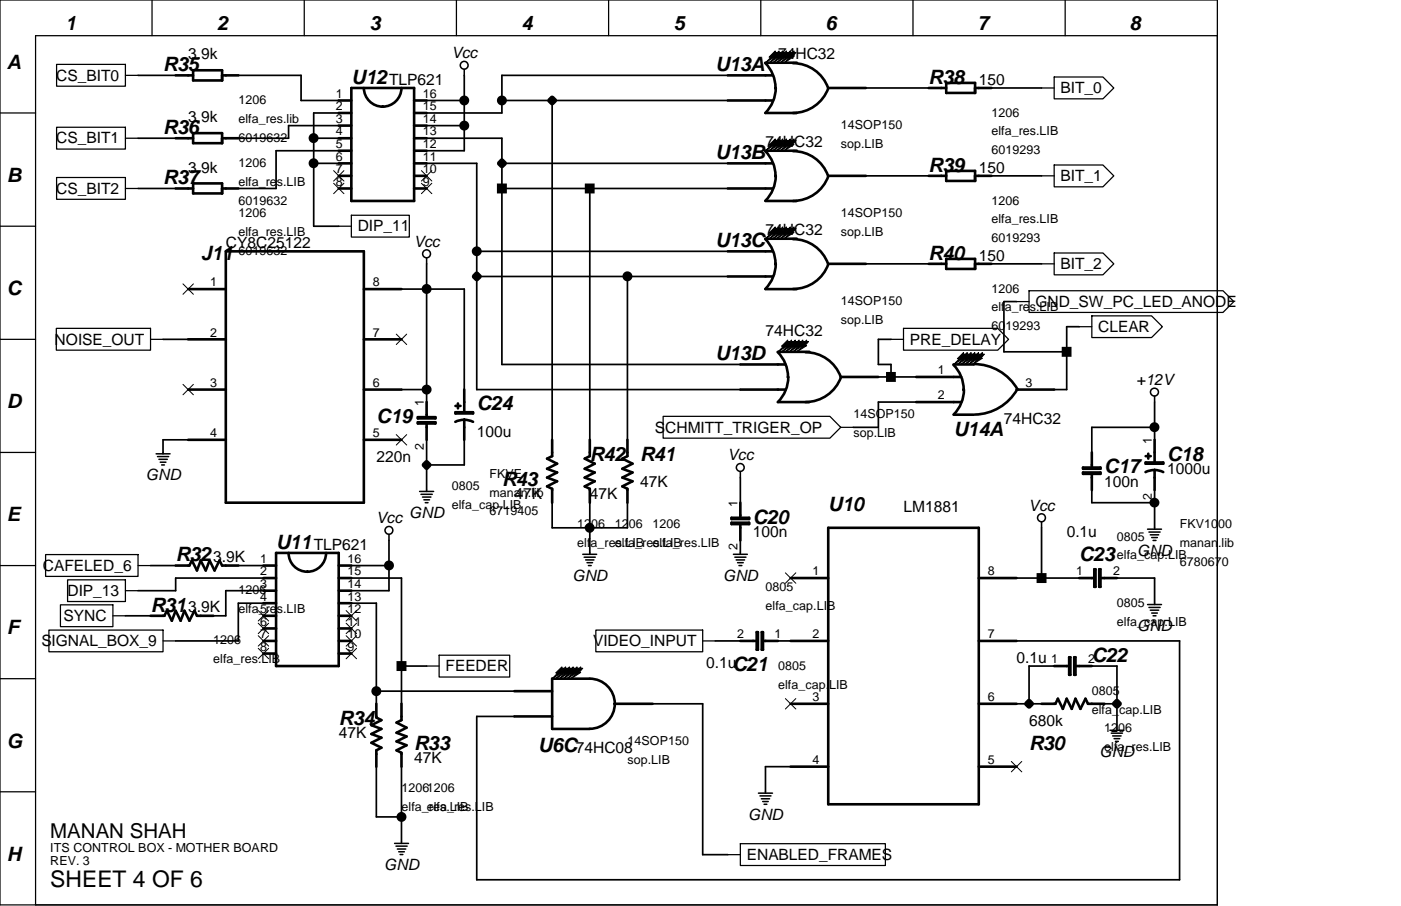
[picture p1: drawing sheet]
<svg xmlns="http://www.w3.org/2000/svg" width="432mm" height="279mm" viewBox="0 0 432 279" stroke-linecap="round" stroke-linejoin="round" font-family="sans-serif">
<g fill="none" stroke="#000" stroke-width=".39">
<path d="M0 0h375.2v279.1h-375.2zM17.4 19.9h21.3v6.7h-21.3zM46.9 0v11M93.8 0v11M140.7 0v11M187.6 0v11M234.5 0v11M281.4 0v11M328.3 0v11M375.2 11h-364.2v268.1M0 34.8h11M17.4 39.2h21.3v6.8h-21.3z"/>
<path d="M38.7 23.2h3.8M321 27.1h3.9M324.9 23.7h15l3.4 3.4-3.4 3.4h-15zM17.4 54.7h21.3v6.8h-21.3zM38.7 42.6h3.8M38.7 58.1h3.8M321 54.2h3.9M324.9 50.9h15l3.4 3.3-3.4 3.4h-15zM0 69.8h11M104.4 69.8h3.9M108.3 66.4h17.9v6.7h-17.9zM324.9 78h15l3.4 3.4-3.4 3.4h-15z"/>
<path d="M313.3 93h3.9M317.2 89.7h59.7l3.4 3.3-3.4 3.4h-59.7zM321 81.4h3.9M336.5 97.4h18.4l3.4 3.4-3.4 3.3h-18.4zM0 104.6h11M17.4 101.3h29v6.7h-29zM46.4 104.6h3.8M274.6 104.6h3.9M278.5 101.3h29l3.4 3.3-3.4 3.4h-29zM332.6 100.8h3.9M0 139.5h11M204.4 128.4h51.4l3.3 3.4-3.3 3.3h-51.4z"/>
<path d="M259.1 131.8h3.9M0 174.4h11M14.1 171h28.4v6.8h-28.4zM20.8 178.8h17.9v6.7h-17.9zM42.5 174.4h3.9M15.1 194.3h35.1v6.7h-35.1zM18.6 186.5h16.2v6.8h-16.2zM34.8 189.9h3.9M38.7 182.2h3.8M50.2 197.7h3.9M183.6 194.3h33v6.7h-33zM216.6 197.7h3.9"/>
<path d="M0 209.3h11M131.5 205.4h3.8M135.3 202.1h21.8v6.7h-21.8zM0 244.2h11M224.3 263.6h3.9M228.2 260.2h44.7v6.7h-44.7z"/>
</g>
<g fill="none" stroke="#000" stroke-width=".81">
<path d="M235.8 19.4a10.8 10.8 0 0 1 3.2 7.8v-.1M235.9 19.3h9.7M244.4 19.5a11.5 11.5 0 0 1 10.8 7.6M54.1 23.2h5.4M59.5 21.7h9v3.1h-9zM68.5 23.2h4.9M104.4 31h3.9M104.4 34.8h3.9M104.4 38.7h3.9M108.3 27.1h19.3v34.9h-19.3zM112.1 27.1a5.8 5.8 0 0 0 5.9 5.8h-.1a5.8 5.8 0 0 0 5.8-5.8M127.6 31h3.9"/>
<path d="M127.6 34.8h3.9M127.6 38.7h3.9M224.3 31h14M224.3 23.2h14M235.9 34.8h9.7M239.1 27.1a11.2 11.2 0 0 1-3.2 7.7M255.3 27.1h11.6M255.3 27.1a11.6 11.6 0 0 1-10.9 7.7M286.2 27.1h5.4M291.6 25.6h8.9v3.1h-8.9zM300.5 27.1h5.1M54.1 42.6h5.4"/>
<path d="M54.1 58.1h5.4M59.5 41.1h9v3.1h-9zM59.5 56.6h9v3h-9zM68.5 42.6h4.9M68.5 58.1h4.9M104.4 42.6h3.9M104.4 46.5h3.9M104.4 50.4h3.9M104.4 54.2h3.9M104.4 58.1h3.9M127.6 42.6h3.9M127.6 46.5h3.9"/>
<path d="M127.6 50.4h3.9M127.6 54.2h3.9M127.6 58.1h3.9M224.3 50.4h14M224.3 58.1h14M235.8 46.6a10.8 10.8 0 0 1 3.2 7.8v-.2M235.9 46.5h9.7M239.1 54.2a11.1 11.1 0 0 1-3.2 7.7M244.4 46.6a11.4 11.4 0 0 1 10.8 7.7M255.3 54.2h11.6M255.3 54.3a11.6 11.6 0 0 1-10.9 7.7M286.2 54.2h5.4"/>
<path d="M291.6 52.7h8.9v3.1h-8.9zM300.5 54.2h5.1M69.6 77.5h42.5v77.5h-42.5zM224.3 77.5h14M235.8 73.7a10.8 10.8 0 0 1 3.2 7.8v-.1M235.9 62h9.7M235.9 73.6h9.7M244.4 73.7a11.5 11.5 0 0 1 10.8 7.7M291.6 79.8h8.9v3.1h-8.9zM58 89.2h11.6M112.1 89.2h11.6M224.3 85.3h14"/>
<path d="M235.9 89.2h9.7M239.1 81.4a11.3 11.3 0 0 1-3.2 7.7M255.3 81.4h11.6M255.3 81.4a11.5 11.5 0 0 1-10.9 7.7M286.2 81.4h5.4M300.5 81.4h5.1M58 104.6h11.6M112.1 104.6h11.6M228.2 112.4h13.9M239.7 108.6a10.8 10.8 0 0 1 3.2 7.8v-.2M239.8 108.5h9.7M243 116.2a10.9 10.9 0 0 1-3.3 7.8"/>
<path d="M248.3 108.6a11.5 11.5 0 0 1 10.8 7.6h11.6M259.2 116.3a11.7 11.7 0 0 1-10.9 7.7M282.4 116.2h13.8M293.8 112.5a10.8 10.8 0 0 1 3.2 7.8v-.2M294 112.4h6.1M300.1 112.3a15.5 15.5 0 0 1 13.5 7.8M58 120.1h11.6M58 135.6h11.6M112.1 120.1h11.6M112.1 135.6h11.6M128.8 128.7h5.4v.3h-5.4zM128.8 130.2h5.4v.4h-5.4z"/>
<path d="M131.5 124v4.7M131.5 130.6v5M140.4 127.1h5.4v.4h-5.4zM140.4 125.2h1.5M141.1 124.4v1.5M143.1 129.5l-1.4 .1-1.4 .5M143.1 129.5l1.4 .1 1.3 .5M143.1 120.1v7M143.1 129.5v6.1M170.2 135.6v5.1l-1.6 .7 3.1 1.6-3.1 1.6 3.1 1.1-3.1 1.6 3.1 1.1-3.1 1.6 1.6 .7v4.3M181.8 135.6v5.1l-1.6 .7 3.1 1.6-3.1 1.6 3.1 1.1-3.1 1.6 3.1 1.1-3.1 1.6 1.6 .7v4.3M193.4 135.6v5.1l-1.6 .7 3.1 1.6-3.1 1.6 3.1 1.1-3.1 1.6 3.1 1.1-3.1 1.6 1.6 .7v4.3"/>
<path d="M228.2 120.1h13.9M239.8 124h9.7M282.4 124h13.8M294 127.9h6.1M297.1 120.1a10.9 10.9 0 0 1-3.2 7.7M313.3 120.1h11.6M313.5 120.1a15.4 15.4 0 0 1-13 7.7M336.5 139.5v4.7M353.9 139.9v1.5M355.9 135.6v7M225.5 159.7h5.4v.4h-5.4zM228.2 155v4.7"/>
<path d="M333.8 144.2h5.4v.4h-5.4zM333.8 145.7h5.4v.4h-5.4zM336.5 146.1v5M353.1 142.6h5.4v.4h-5.4zM353.1 140.7h1.6M355.9 144.9l-1.5 .2-1.3 .5M355.9 144.9l1.3 .2 1.3 .5M355.9 144.9v6.2M54.1 174.4h4.3l.7-1.6 1.6 3.1 1.1-3.1 1.6 3.1 1.2-3.1 1.5 3.1 1.5-3.1 .9 1.6h4.9M81.2 178.3h3.9M81.2 174.4h3.9M85.1 170.5h19.3v34.9h-19.3z"/>
<path d="M88.9 170.5a5.8 5.8 0 0 0 5.9 5.8h-.1a5.8 5.8 0 0 0 5.8-5.8M104.4 178.3h3.9M104.4 174.4h3.9M225.5 161.2h5.4v.4h-5.4zM228.2 161.6v5.1M243.7 178.3h11.6M255.3 162.8h46.4v85.2h-46.4zM301.7 178.3h11.6M332.6 178.3h4.7M337.3 175.6h.4v5.4h-.4zM338.8 175.6h.4v5.4h-.4zM339.2 178.3h5.1"/>
<path d="M46.4 189.9h4.3l.7-1.6 1.6 3.1 1.1-3.1 1.6 3.1 1.2-3.1 1.5 3.1 1.5-3.1 .8 1.6h5M81.2 197.7h3.9M81.2 189.9h3.9M81.2 182.2h3.9M81.2 186h3.9M81.2 193.8h3.9M104.4 197.7h3.9M104.4 189.9h3.9M104.4 182.2h3.9M104.4 186h3.9M104.4 193.8h3.9M228.2 197.7h5"/>
<path d="M233.2 194.9h.4v5.5h-.4zM234.8 194.9h.4v5.5h-.4zM235.2 197.7h4.6M243.7 197.7h11.6M301.7 197.7h11.6M81.2 201.5h3.9M104.4 201.5h3.9M116 217v4.3l1.6 .8-3.1 1.5 3.1 1.2-3.1 1.6 3.1 1.1-3.1 1.6 3.1 1.5-1.6 .8v5M123.7 217v5.1l-1.5 .7 3.1 1.6-3.1 1.6 3.1 1.1-3.1 1.5 3.1 1.2-3.1 1.6 1.5 .8v4.2M158.5 213.1h11.7M170.2 209.3h11.6a7.7 7.7 0 0 1 7.7 7.8v-.1a7.8 7.8 0 0 1-7.7 7.8h-11.6zM189.5 217h11.6"/>
<path d="M243.7 217h11.6M301.7 217h11.6M321 217h4.3l.8-1.5 1.5 3.1 1.2-3.1 1.5 3.1 1.2-3.1 1.5 3.1 1.6-3.1 .7 1.5h5.1M324.9 205.4h4.6M329.5 202.7h.4v5.4h-.4zM331.1 202.7h.4v5.4h-.4zM331.5 205.4h5M158.5 220.9h11.7M243.7 236.4h11.6M301.7 236.4h11.6"/>
</g>
<g fill="none" stroke="#000" stroke-width=".47">
<path d="M143.1 21.4v1.8M131.5 79.5v1.9M48.1 140h4.3M50.2 139.5v.5M355.9 122.2v1.8M48.6 140.8h3.4M49 141.6h2.6M49.4 142.5h1.7M49.8 143.4h.9M129.3 151.6h4.3M129.8 152.4h3.4M130.2 153.3h2.6"/>
<path d="M130.6 154.1h1.8M131.1 155h.8M131.5 151.1v.5M228.2 145.4v1.9M119.9 164.8v1.9M179.6 170.9h4.3M180 171.8h3.5M180.5 172.7h2.5M180.9 173.5h1.7M181.4 174.4h.8M181.8 170.5v.4M226.1 170.9h4.2"/>
<path d="M226.5 171.8h3.4M226.9 172.7h2.6M227.3 173.5h1.8M227.8 174.4h.8M228.2 170.5v.4M321 160.9v1.9M353.7 163.2h4.3M354.1 164.1h3.4M354.5 164.9h2.6M355 165.8h1.7M355.4 166.7h.9M355.9 162.8v.4"/>
<path d="M353.7 186.4h4.3M354.1 187.3h3.4M354.5 188.2h2.6M355 189.1h1.7M355.4 189.9h.9M355.9 186v.4M342.1 225.2h4.3M342.5 226.1h3.4M342.9 226.9h2.6M343.4 227.8h1.7M343.8 228.6h.9M344.3 224.8v.4"/>
<path d="M123.7 259.7v.4M233.8 244.6h4.3M234.2 245.4h3.4M234.7 246.3h2.5M235.1 247.2h1.7M235.5 248h.8M235.9 244.2v.4M121.6 260.1h4.3M122 260.9h3.5M122.5 261.8h2.6M122.9 262.7h1.7M123.3 263.5h.9"/>
<circle cx="143.1" cy="20.1" r="1.2"/>
<circle cx="131.5" cy="78.3" r="1.21"/>
<circle cx="355.8" cy="120.9" r="1.22"/>
<circle cx="228.2" cy="144.2" r="1.2"/>
<circle cx="321" cy="159.7" r="1.21"/>
<circle cx="119.9" cy="163.6" r="1.2"/>
</g>
<g fill="none" stroke="#000" stroke-width=".53">
<path d="M42.5 23.2h11.6M73.4 23.2h19.4v7.8h11.6M104.4 38.7h-15.5v3.9h-15.5M104.4 34.8h-7.7v35h7.7M131.5 31h11.6M131.5 38.7h11.6M143.1 23.2v23.3h-11.6M154.7 31h69.6M170.2 31v104.6M224.3 23.2h-69.6v11.6h-23.2M266.9 27.1h19.3M305.6 27.1h15.4"/>
<path d="M42.5 42.6h11.6M42.5 58.1h11.6M96.7 42.6h7.7M96.7 50.4h7.7M104.4 46.5h-19.3v11.6h-11.7M131.5 50.4h15.4v69.7h81.3M131.5 42.6h23.2v69.8h73.5M154.7 58.1h69.6M154.7 50.4h69.6M181.8 58.1v77.5M266.9 54.2h19.3M305.6 54.2h15.4"/>
<path d="M146.9 77.5h77.4M123.7 89.2h19.4v30.9M131.5 81.4v42.6M146.9 85.3h77.4M193.4 85.3v50.3M266.9 81.4h19.3M305.6 81.4h15.4M313.3 93h-3.9v15.5h19.4M50.2 104.6h7.8M270.7 116.2h11.7M274.6 104.6h-3.9v7.8h3.9v3.8M332.6 100.8h-3.8v19.3h-3.9"/>
<path d="M58 135.6h-7.8v3.9M123.7 120.1h7.8M131.5 135.6v15.5M143.1 135.6v7.8h-11.6M282.4 124h-11.7v7.8h-7.7M355.9 131.8h-19.4v7.7M355.9 124v11.6M170.2 155v7.8h23.2v-7.8M181.8 155v15.5M228.2 147.3v7.7M336.5 151.1v3.9h19.4M355.9 151.1v11.7"/>
<path d="M46.4 174.4h7.7M73.4 174.4h7.8M81.2 178.3h-27.1v3.9h-11.6M108.3 174.4h11.6M108.3 178.3h15.4v38.7M119.9 166.7v15.5h-11.6M228.2 166.7v3.8M313.3 178.3h19.3M321 162.8v15.5M344.3 178.3h11.6v7.7M38.7 189.9h7.7M81.2 182.2h-11.6v7.7h-3.9"/>
<path d="M81.2 186h-7.8v11.7h-19.3M108.3 186h7.7v31M220.5 197.7h7.7M239.8 197.7h3.9M313.3 197.7h50.3v73.6h-216.7v-50.4h11.6M116 213.1h42.5M123.7 205.4h7.8M201.1 217h15.5v46.6h7.7M313.3 217h7.7M324.9 205.4h-7.7v11.6M336.5 205.4h7.8v19.4M340.4 217h3.9"/>
<path d="M116 236.4v15.5h7.7M123.7 236.4v23.3M243.7 236.4h-7.8v7.8"/>
</g>
<g fill="#000">
<path d="M170.2 30.2l.7 .8-.7 .7-.8-.7zM154.7 49.6l.8 .8-.8 .7-.8-.7zM146.9 84.5l.8 .8-.8 .7-.7-.7zM131.5 142.6l.7 .8-.7 .8-.8-.8zM317.2 216.2l.7 .8-.7 .8-.8-.8zM344.3 216.2l.7 .8-.7 .8-.8-.8z"/>
<path d="M237 17.6l1.9-1.9v.5h.7l-1.1 1.2h.4l-3 1.9 1.8-1.7z" fill-rule="evenodd"/>
<path d="M238.2 17.6l1.9-1.9v.5h.6l-1.1 1.2h.5l-3 1.9 1.7-1.7z" fill-rule="evenodd"/>
<path d="M239.4 17.6l1.9-1.9v.5h.6l-1.1 1.2h.5l-3 1.9 1.7-1.7z" fill-rule="evenodd"/>
<path d="M240.5 17.6l1.9-1.9v.5h.6l-1.1 1.2h.5l-3 1.9 1.7-1.7z" fill-rule="evenodd"/>
<path d="M241.7 17.6l1.9-1.9v.5h.6l-1.1 1.2h.5l-3 1.9 1.7-1.7z" fill-rule="evenodd"/>
<path d="M242.8 17.6l1.9-1.9v.5h.7l-1.1 1.2h.4l-3 1.9 1.8-1.7z" fill-rule="evenodd"/>
<path d="M153.9 57.4h1.5v1.5h-1.5z" fill-rule="evenodd"/>
<path d="M181 57.4h1.5v1.5h-1.5z" fill-rule="evenodd"/>
<path d="M237 44.7l1.9-1.9v.5h.7l-1.1 1.3h.4l-3 1.9 1.8-1.8z" fill-rule="evenodd"/>
<path d="M238.2 44.7l1.9-1.9v.5h.6l-1.1 1.3h.5l-3 1.9 1.7-1.8z" fill-rule="evenodd"/>
<path d="M239.4 44.7l1.9-1.9v.5h.6l-1.1 1.3h.5l-3 1.9 1.7-1.8z" fill-rule="evenodd"/>
<path d="M240.5 44.7l1.9-1.9v.5h.6l-1.1 1.3h.5l-3 1.9 1.7-1.8z" fill-rule="evenodd"/>
<path d="M241.7 44.7l1.9-1.9v.5h.6l-1.1 1.3h.5l-3 1.9 1.7-1.8z" fill-rule="evenodd"/>
<path d="M242.8 44.7l1.9-1.9v.5h.7l-1.1 1.3h.4l-3 1.9 1.8-1.8z" fill-rule="evenodd"/>
<path d="M237 71.9l1.9-1.9v.4h.7l-1.1 1.3h.4l-3 1.9 1.8-1.7z" fill-rule="evenodd"/>
<path d="M238.2 71.9l1.9-1.9v.4h.6l-1.1 1.3h.5l-3 1.9 1.7-1.7z" fill-rule="evenodd"/>
<path d="M239.4 71.9l1.9-1.9v.4h.6l-1.1 1.3h.5l-3 1.9 1.7-1.7z" fill-rule="evenodd"/>
<path d="M240.5 71.9l1.9-1.9v.4h.6l-1.1 1.3h.5l-3 1.9 1.7-1.7z" fill-rule="evenodd"/>
<path d="M241.7 71.9l1.9-1.9v.4h.6l-1.1 1.3h.5l-3 1.9 1.7-1.7z" fill-rule="evenodd"/>
<path d="M242.8 71.9l1.9-1.9v.4h.7l-1.1 1.3h.4l-3 1.9 1.8-1.7z" fill-rule="evenodd"/>
<path d="M240.9 106.8l1.9-1.9v.4h.6l-1.1 1.3h.5l-3 1.9 1.7-1.7z" fill-rule="evenodd"/>
<path d="M242.1 106.8l1.9-1.9v.4h.6l-1.1 1.3h.5l-3 1.9 1.7-1.7z" fill-rule="evenodd"/>
<path d="M243.2 106.8l1.9-1.9v.4h.6l-1.1 1.3h.5l-3 1.9 1.7-1.7z" fill-rule="evenodd"/>
<path d="M244.4 106.8l1.9-1.9v.4h.6l-1.1 1.3h.5l-3 1.9 1.7-1.7z" fill-rule="evenodd"/>
<path d="M245.5 106.8l1.9-1.9v.4h.7l-1.1 1.3h.4l-3 1.9 1.8-1.7z" fill-rule="evenodd"/>
<path d="M246.7 106.8l1.9-1.9v.4h.6l-1.1 1.3h.5l-3 1.9 1.8-1.7z" fill-rule="evenodd"/>
<path d="M273.9 115.5h1.4v1.5h-1.4z" fill-rule="evenodd"/>
<path d="M295.1 110.6l1.9-1.9v.5h.6l-1.1 1.3h.5l-3 1.9 1.7-1.8z" fill-rule="evenodd"/>
<path d="M296.2 110.6l1.9-1.9v.5h.6l-1.1 1.3h.5l-3 1.9 1.7-1.8z" fill-rule="evenodd"/>
<path d="M297.4 110.6l1.9-1.9v.5h.6l-1.1 1.3h.5l-3.1 1.9 1.8-1.8z" fill-rule="evenodd"/>
<path d="M298.5 110.6l1.9-1.9v.5h.7l-1.1 1.3h.4l-3 1.9 1.8-1.8z" fill-rule="evenodd"/>
<path d="M299.7 110.6l1.9-1.9v.5h.6l-1.1 1.3h.5l-3 1.9 1.7-1.8z" fill-rule="evenodd"/>
<path d="M300.9 110.6l1.9-1.9v.5h.6l-1.1 1.3h.5l-3 1.9 1.7-1.8z" fill-rule="evenodd"/>
<path d="M328 107.7h1.5v1.6h-1.5z" fill-rule="evenodd"/>
<path d="M320.3 177.5h1.5v1.5h-1.5z" fill-rule="evenodd"/>
<path d="M123 204.6h1.5v1.6h-1.5z" fill-rule="evenodd"/>
<path d="M171.3 207.5l1.9-1.8v.4h.6l-1.1 1.3h.5l-3 1.9 1.7-1.8z" fill-rule="evenodd"/>
<path d="M172.4 207.5l1.9-1.8v.4h.7l-1.1 1.3h.4l-3 1.9 1.8-1.8z" fill-rule="evenodd"/>
<path d="M173.6 207.5l1.9-1.8v.4h.6l-1.1 1.3h.5l-3 1.9 1.7-1.8z" fill-rule="evenodd"/>
<path d="M174.8 207.5l1.9-1.8v.4h.6l-1.1 1.3h.5l-3 1.9 1.7-1.8z" fill-rule="evenodd"/>
<path d="M175.9 207.5l1.9-1.8v.4h.7l-1.2 1.3h.5l-3 1.9 1.8-1.8z" fill-rule="evenodd"/>
<path d="M177.1 207.5l1.9-1.8v.4h.6l-1.1 1.3h.5l-3 1.9 1.7-1.8z" fill-rule="evenodd"/>
<circle cx="143.1" cy="38.7" r=".76"/>
<circle cx="143.1" cy="31" r=".76"/>
<circle cx="154.7" cy="31" r=".76"/>
<circle cx="96.6" cy="42.6" r=".76"/>
<circle cx="96.6" cy="50.3" r=".76"/>
<circle cx="146.9" cy="77.5" r=".75"/>
<circle cx="131.5" cy="89.1" r=".76"/>
<circle cx="193.4" cy="85.2" r=".76"/>
<circle cx="131.5" cy="120.1" r=".76"/>
<circle cx="355.8" cy="131.7" r=".76"/>
<circle cx="355.8" cy="155" r=".75"/>
<circle cx="119.9" cy="174.4" r=".76"/>
<circle cx="181.8" cy="162.8" r=".75"/>
<circle cx="116" cy="213.1" r=".76"/>
<circle cx="123.7" cy="251.9" r=".76"/>
</g>
<g fill="none" stroke="#000" stroke-width="1.5">
<path d="M170.2 30.2l.7 .8-.7 .7-.8-.7zM153.9 57.4h1.5v1.5h-1.5zM154.7 49.6l.8 .8-.8 .7-.8-.7zM181 57.4h1.5v1.5h-1.5zM146.9 84.5l.8 .8-.8 .7-.7-.7zM273.9 115.5h1.4v1.5h-1.4zM328 107.7h1.5v1.6h-1.5zM131.5 142.6l.7 .8-.7 .8-.8-.8zM320.3 177.5h1.5v1.5h-1.5zM123 204.6h1.5v1.6h-1.5zM317.2 216.2l.7 .8-.7 .8-.8-.8zM344.3 216.2l.7 .8-.7 .8-.8-.8z"/>
<circle cx="143.1" cy="38.7" r=".76"/>
<circle cx="143.1" cy="31" r=".76"/>
<circle cx="154.7" cy="31" r=".76"/>
<circle cx="96.6" cy="42.6" r=".76"/>
<circle cx="96.6" cy="50.3" r=".76"/>
<circle cx="146.9" cy="77.5" r=".75"/>
<circle cx="131.5" cy="89.1" r=".76"/>
<circle cx="193.4" cy="85.2" r=".76"/>
<circle cx="131.5" cy="120.1" r=".76"/>
<circle cx="355.8" cy="131.7" r=".76"/>
<circle cx="355.8" cy="155" r=".75"/>
<circle cx="119.9" cy="174.4" r=".76"/>
<circle cx="181.8" cy="162.8" r=".75"/>
<circle cx="116" cy="213.1" r=".76"/>
<circle cx="123.7" cy="251.9" r=".76"/>
</g>
<g fill="none" stroke="#000" stroke-width=".31">
<path d="M237 17.6l1.9-1.9v.5h.7l-1.1 1.2h.4l-3 1.9 1.8-1.7zM238.2 17.6l1.9-1.9v.5h.6l-1.1 1.2h.5l-3 1.9 1.7-1.7zM239.4 17.6l1.9-1.9v.5h.6l-1.1 1.2h.5l-3 1.9 1.7-1.7zM240.5 17.6l1.9-1.9v.5h.6l-1.1 1.2h.5l-3 1.9 1.7-1.7zM241.7 17.6l1.9-1.9v.5h.6l-1.1 1.2h.5l-3 1.9 1.7-1.7zM242.8 17.6l1.9-1.9v.5h.7l-1.1 1.2h.4l-3 1.9 1.8-1.7zM102.8 52.6l3.2 3.2M102.8 56.5l3.2 3.2M106 52.6l-3.2 3.2M106 56.5l-3.2 3.2M129.9 56.5l3.2 3.2M129.9 52.6l3.2 3.2"/>
<path d="M133.1 56.5l-3.2 3.2M133.1 52.6l-3.2 3.2M237 44.7l1.9-1.9v.5h.7l-1.1 1.3h.4l-3 1.9 1.8-1.8zM238.2 44.7l1.9-1.9v.5h.6l-1.1 1.3h.5l-3 1.9 1.7-1.8zM239.4 44.7l1.9-1.9v.5h.6l-1.1 1.3h.5l-3 1.9 1.7-1.8zM240.5 44.7l1.9-1.9v.5h.6l-1.1 1.3h.5l-3 1.9 1.7-1.8zM241.7 44.7l1.9-1.9v.5h.6l-1.1 1.3h.5l-3 1.9 1.7-1.8zM242.8 44.7l1.9-1.9v.5h.7l-1.1 1.3h.4l-3 1.9 1.8-1.8zM237 71.9l1.9-1.9v.4h.7l-1.1 1.3h.4l-3 1.9 1.8-1.7zM238.2 71.9l1.9-1.9v.4h.6l-1.1 1.3h.5l-3 1.9 1.7-1.7zM239.4 71.9l1.9-1.9v.4h.6l-1.1 1.3h.5l-3 1.9 1.7-1.7zM240.5 71.9l1.9-1.9v.4h.6l-1.1 1.3h.5l-3 1.9 1.7-1.7z"/>
<path d="M241.7 71.9l1.9-1.9v.4h.6l-1.1 1.3h.5l-3 1.9 1.7-1.7zM242.8 71.9l1.9-1.9v.4h.7l-1.1 1.3h.4l-3 1.9 1.8-1.7zM56.4 87.5l3.2 3.3M59.6 87.5l-3.2 3.3M56.4 118.5l3.2 3.3M59.6 118.5l-3.2 3.3M122.1 103l3.2 3.3M125.3 103l-3.2 3.3M240.9 106.8l1.9-1.9v.4h.6l-1.1 1.3h.5l-3 1.9 1.7-1.7zM242.1 106.8l1.9-1.9v.4h.6l-1.1 1.3h.5l-3 1.9 1.7-1.7zM243.2 106.8l1.9-1.9v.4h.6l-1.1 1.3h.5l-3 1.9 1.7-1.7zM244.4 106.8l1.9-1.9v.4h.6l-1.1 1.3h.5l-3 1.9 1.7-1.7z"/>
<path d="M245.5 106.8l1.9-1.9v.4h.7l-1.1 1.3h.4l-3 1.9 1.8-1.7zM246.7 106.8l1.9-1.9v.4h.6l-1.1 1.3h.5l-3 1.9 1.8-1.7zM295.1 110.6l1.9-1.9v.5h.6l-1.1 1.3h.5l-3 1.9 1.7-1.8zM296.2 110.6l1.9-1.9v.5h.6l-1.1 1.3h.5l-3 1.9 1.7-1.8zM297.4 110.6l1.9-1.9v.5h.6l-1.1 1.3h.5l-3.1 1.9 1.8-1.8zM298.5 110.6l1.9-1.9v.5h.7l-1.1 1.3h.4l-3 1.9 1.8-1.8zM299.7 110.6l1.9-1.9v.5h.6l-1.1 1.3h.5l-3 1.9 1.7-1.8zM300.9 110.6l1.9-1.9v.5h.6l-1.1 1.3h.5l-3 1.9 1.7-1.8zM122.1 134l3.2 3.2M125.3 134l-3.2 3.2M242.1 176.7l3.2 3.2M245.3 176.7l-3.2 3.2"/>
<path d="M79.6 188.3l3.2 3.2M79.6 192.2l3.2 3.2M79.6 196l3.2 3.3M79.6 199.9l3.2 3.3M82.8 188.3l-3.2 3.2M82.8 192.2l-3.2 3.2M82.8 196l-3.2 3.3M82.8 199.9l-3.2 3.3M106.7 199.9l3.2 3.3M106.7 196l3.2 3.3M106.7 192.2l3.2 3.2M106.7 188.3l3.2 3.2"/>
<path d="M109.9 199.9l-3.2 3.3M109.9 196l-3.2 3.3M109.9 192.2l-3.2 3.2M109.9 188.3l-3.2 3.2M171.3 207.5l1.9-1.8v.4h.6l-1.1 1.3h.5l-3 1.9 1.7-1.8zM172.4 207.5l1.9-1.8v.4h.7l-1.1 1.3h.4l-3 1.9 1.8-1.8zM173.6 207.5l1.9-1.8v.4h.6l-1.1 1.3h.5l-3 1.9 1.7-1.8zM174.8 207.5l1.9-1.8v.4h.6l-1.1 1.3h.5l-3 1.9 1.7-1.8zM175.9 207.5l1.9-1.8v.4h.7l-1.2 1.3h.5l-3 1.9 1.8-1.8zM177.1 207.5l1.9-1.8v.4h.6l-1.1 1.3h.5l-3 1.9 1.7-1.8zM242.1 215.4l3.2 3.3M245.3 215.4l-3.2 3.3"/>
<path d="M311.7 234.8l3.2 3.2M314.9 234.8l-3.2 3.2"/>
</g>
<text font-size="7.1" x="15.5" y="273.6">SHEET 4 OF 6</text>
<text font-size="6.3" x="15.5" y="258.3">MANAN SHAH</text>
<g font-size="6.1">
<text x="20.1" y="9.3">1</text>
<text x="66.9" y="9.3">2</text>
<text x="113.8" y="9.3">3</text>
<text x="160.7" y="9.3">4</text>
<text x="207.6" y="9.3">5</text>
<text x="254.4" y="9.3">6</text>
<text x="301.2" y="9.3">7</text>
<text x="348.1" y="9.3">8</text>
<text x="2.1" y="21.3">A</text>
<text x="50.3" y="21.9">R35</text>
<text x="220.5" y="21.9">U13A</text>
<text x="108.3" y="25.8">U12</text>
<text x="286.2" y="25.8">R38</text>
<text x="50.3" y="41.3">R36</text>
<text x="220.5" y="49.1">U13B</text>
<text x="286.2" y="53">R39</text>
<text x="2.1" y="56.1">B</text>
<text x="50.3" y="56.9">R37</text>
<text x="220.5" y="76.2">U13C</text>
<text x="61.9" y="80.1">J11</text>
<text x="286.2" y="80.1">R40</text>
<text x="2.1" y="91">C</text>
<text x="220.5" y="111.1">U13D</text>
<text x="2.1" y="125.9">D</text>
<text x="116" y="130.5">C19</text>
<text x="147" y="126.6">C24</text>
<text x="294" y="134.4">U14A</text>
<text x="181.8" y="142.1">R42</text>
<text x="197.3" y="142.1">R41</text>
<text x="359.7" y="142.1">C18</text>
<text x="154.7" y="149.9">R43</text>
<text x="340.4" y="146">C17</text>
<text x="2.1" y="160.8">E</text>
<text x="232.1" y="161.5">C20</text>
<text x="255.3" y="157.6">U10</text>
<text x="54.1" y="173.1">R32</text>
<text x="85.1" y="169.2">U11</text>
<text x="332.7" y="173.1">C23</text>
<text x="46.4" y="188.6">R31</text>
<text x="2.1" y="195.7">F</text>
<text x="225.7" y="207.1">C21</text>
<text x="336.5" y="204.1">C22</text>
<text x="104.4" y="223.5">R34</text>
<text x="2.1" y="230.5">G</text>
<text x="127.6" y="231.3">R33</text>
<text x="165.9" y="231.9">U6C</text>
<text x="317.2" y="231.3">R30</text>
<text x="2.1" y="265.4">H</text>
</g>
<g font-size="4.8">
<text x="139.1" y="17.9">Vcc</text>
<text x="58" y="18.3">3.9k</text>
<text x="239.8" y="18.3">74HC32</text>
<text x="17.4" y="24.8">CS_BIT0</text>
<text x="119.9" y="26.1">TLP621</text>
<text x="301.7" y="26.1">150</text>
<text x="326.9" y="28.7">BIT_0</text>
<text x="58" y="37.7">3.9k</text>
<text x="17.4" y="44.2">CS_BIT1</text>
<text x="236" y="45.5">74HC32</text>
<text x="58" y="53.2">3.9k</text>
<text x="301.7" y="53.2">150</text>
<text x="17.4" y="59.8">CS_BIT2</text>
<text x="326.9" y="55.9">BIT_1</text>
<text x="110.2" y="71.4">DIP_11</text>
<text x="69.6" y="76.5">CY8C25122</text>
<text x="127.5" y="76">Vcc</text>
<text x="236" y="72.6">74HC32</text>
<text x="301.7" y="80.3">150</text>
<text x="326.9" y="83">BIT_2</text>
<text x="319.1" y="94.6">GND_SW_PC_LED_ANODE</text>
<text x="16.8" y="106.3">NOISE_OUT</text>
<text x="236" y="103.6">74HC32</text>
<text x="280.4" y="106.3">PRE_DELAY</text>
<text x="338.5" y="102.4">CLEAR</text>
<text x="350.2" y="118.7">+12V</text>
<text x="309.4" y="130.7">74HC32</text>
<text x="147" y="134.6">100u</text>
<text x="201.8" y="133.4">SCHMITT_TRIGER_OP</text>
<text x="116" y="142.4">220n</text>
<text x="224.2" y="141.9">Vcc</text>
<text x="45" y="148.2">GND</text>
<text x="359.7" y="146.2">1000u</text>
<text x="158.6" y="154">47K</text>
<text x="181.8" y="154">47K</text>
<text x="197.3" y="150.1">47K</text>
<text x="340.4" y="150.1">100n</text>
<text x="115.9" y="161.3">Vcc</text>
<text x="126.2" y="159.8">GND</text>
<text x="278.5" y="157.9">LM1881</text>
<text x="317" y="157.4">Vcc</text>
<text x="232.1" y="165.6">100n</text>
<text x="328.8" y="165.6">0.1u</text>
<text x="65.7" y="173.4">3.9K</text>
<text x="96.7" y="169.5">TLP621</text>
<text x="350.5" y="171.4">GND</text>
<text x="13.2" y="176">CAFELED_6</text>
<text x="176.4" y="179.2">GND</text>
<text x="222.9" y="179.2">GND</text>
<text x="20.8" y="183.8">DIP_13</text>
<text x="19.6" y="191.5">SYNC</text>
<text x="58" y="188.8">3.9K</text>
<text x="350.5" y="194.7">GND</text>
<text x="12.7" y="199.3">SIGNAL_BOX_9</text>
<text x="182.8" y="199.3">VIDEO_INPUT</text>
<text x="137.3" y="207.1">FEEDER</text>
<text x="217.7" y="205.9">0.1u</text>
<text x="313.3" y="204.4">0.1u</text>
<text x="104.4" y="227.6">47K</text>
<text x="317.2" y="223.8">680k</text>
<text x="177.5" y="232.2">74HC08</text>
<text x="338.9" y="233.4">GND</text>
<text x="127.6" y="235.4">47K</text>
<text x="230.6" y="252.8">GND</text>
<text x="118.4" y="268.3">GND</text>
<text x="230.2" y="265.2">ENABLED_FRAMES</text>
</g>
<g font-size="3.8">
<text x="73.5" y="32.1">1206</text>
<text x="103.5" y="30.2">1</text>
<text x="103.5" y="34">2</text>
<text x="130.3" y="34">15</text>
<text x="130.3" y="30.2">16</text>
<text x="305.6" y="36">1206</text>
<text x="73.5" y="37.9">elfa_res.lib</text>
<text x="103.5" y="37.9">3</text>
<text x="103.5" y="41.8">4</text>
<text x="130.3" y="41.8">13</text>
<text x="130.3" y="37.9">14</text>
<text x="259.2" y="39.8">14SOP150</text>
<text x="305.6" y="41.8">elfa_res.LIB</text>
<text x="73.5" y="43.7">6019632</text>
<text x="103.5" y="45.7">5</text>
<text x="130.3" y="45.7">12</text>
<text x="259.2" y="45.7">sop.LIB</text>
<text x="305.6" y="47.6">6019293</text>
<text x="73.5" y="51.5">1206</text>
<text x="103.5" y="49.5">6</text>
<text x="103.5" y="53.4">7</text>
<text x="130.3" y="53.4">10</text>
<text x="130.3" y="49.5">11</text>
<text x="73.5" y="57.3">elfa_res.LIB</text>
<text x="103.5" y="57.3">8</text>
<text x="130.3" y="57.3">9</text>
<text x="73.5" y="63.1">6019632</text>
<text x="305.6" y="63.1">1206</text>
<text x="73.5" y="67">1206</text>
<text x="259.2" y="67">14SOP150</text>
<text x="305.6" y="68.9">elfa_res.LIB</text>
<text x="73.5" y="72.8">elfa_res.LIB</text>
<text x="259.2" y="72.8">sop.LIB</text>
<text x="305.6" y="74.8">6019293</text>
<text x="73.5" y="78.6">6019632</text>
<text x="64.8" y="88.3">1</text>
<text x="114.9" y="88.3">8</text>
<text x="259.2" y="94.1">14SOP150</text>
<text x="305.6" y="90.3">1206</text>
<text x="259.2" y="99.9">sop.LIB</text>
<text x="305.6" y="96.1">elfa_res.LIB</text>
<text x="305.6" y="101.9">6019293</text>
<text x="64.8" y="103.8">2</text>
<text x="114.9" y="103.8">7</text>
<text x="64.8" y="119.3">3</text>
<text x="114.9" y="119.3">6</text>
<text x="289.1" y="115.4">1</text>
<text x="316" y="119.3">3</text>
<text x="130.6" y="125.2" transform="rotate(-90 130.6 125.2)">1</text>
<text x="289.1" y="123.2">2</text>
<text x="263" y="129">14SOP150</text>
<text x="64.8" y="134.8">4</text>
<text x="114.9" y="134.8">5</text>
<text x="263" y="134.8">sop.LIB</text>
<text x="355" y="136.8" transform="rotate(-90 355 136.8)">1</text>
<text x="130.6" y="138.8" transform="rotate(-90 130.6 138.8)">2</text>
<text x="150.9" y="147.3">FKVE</text>
<text x="139.2" y="151.2">0805</text>
<text x="150.9" y="153.1">manan.lib</text>
<text x="355" y="154.3" transform="rotate(-90 355 154.3)">2</text>
<text x="139.2" y="157">elfa_cap.LIB</text>
<text x="150.9" y="159">6719405</text>
<text x="227.3" y="156.2" transform="rotate(-90 227.3 156.2)">1</text>
<text x="177.9" y="162.8">1206</text>
<text x="189.5" y="162.8">1206</text>
<text x="201.1" y="162.8">1206</text>
<text x="344.3" y="166.7">0805</text>
<text x="363.6" y="162.8">FKV1000</text>
<text x="80.2" y="173.6">1</text>
<text x="107.1" y="173.6">16</text>
<text x="177.9" y="168.6">elfa_res.LIB elfa_res.LIB</text>
<text x="189.5" y="168.6">elfa_res.LIB</text>
<text x="227.3" y="169.8" transform="rotate(-90 227.3 169.8)">2</text>
<text x="344.3" y="172.5">elfa_cap.LIB</text>
<text x="363.6" y="168.6">manan.lib</text>
<text x="80.2" y="177.5">2</text>
<text x="107.1" y="177.5">15</text>
<text x="250.4" y="177.5">1</text>
<text x="304.4" y="177.5">8</text>
<text x="331.6" y="177.5">1</text>
<text x="343.1" y="177.5">2</text>
<text x="363.6" y="174.5">6780670</text>
<text x="73.5" y="183.3">1206</text>
<text x="80.2" y="181.3">3</text>
<text x="80.2" y="185.2">4</text>
<text x="107.1" y="185.2">13</text>
<text x="107.1" y="181.3">14</text>
<text x="236" y="182.2">0805</text>
<text x="73.5" y="189.1">elfa_res.LIB</text>
<text x="80.2" y="189.1">5</text>
<text x="107.1" y="189.1">12</text>
<text x="236" y="188">elfa_cap.LIB</text>
<text x="344.3" y="187.2">0805</text>
<text x="80.2" y="193">6</text>
<text x="80.2" y="196.8">7</text>
<text x="107.1" y="196.8">10</text>
<text x="107.1" y="193">11</text>
<text x="227.2" y="196.8">2</text>
<text x="238.7" y="196.8">1</text>
<text x="250.4" y="196.8">2</text>
<text x="304.4" y="196.8">7</text>
<text x="344.3" y="193">elfa_cap.LIB</text>
<text x="65.7" y="198.8">1206</text>
<text x="80.2" y="200.7">8</text>
<text x="107.1" y="200.7">9</text>
<text x="65.7" y="204.6">elfa_res.LIB</text>
<text x="239.8" y="206.5">0805</text>
<text x="323.9" y="204.6">1</text>
<text x="335.4" y="204.6">2</text>
<text x="239.8" y="212.3">elfa_cap.LIB</text>
<text x="336.5" y="214.2">0805</text>
<text x="250.4" y="216.2">3</text>
<text x="304.4" y="216.2">6</text>
<text x="336.5" y="220.1">elfa_cap.LIB</text>
<text x="340.4" y="225.9">1206</text>
<text x="193.4" y="229.8">14SOP150</text>
<text x="340.4" y="231.7">elfa_res.LIB</text>
<text x="193.4" y="235.6">sop.LIB</text>
<text x="250.4" y="235.6">4</text>
<text x="304.4" y="235.6">5</text>
<text x="123.8" y="244.2">12061206</text>
<text x="123.8" y="250">elfa_res.LIB</text>
<text x="131.5" y="250">elfa_res.LIB</text>
<text x="15.5" y="262.7">ITS CONTROL BOX - MOTHER BOARD</text>
<text x="15.5" y="266.6">REV. 3</text>
</g>
</svg>
